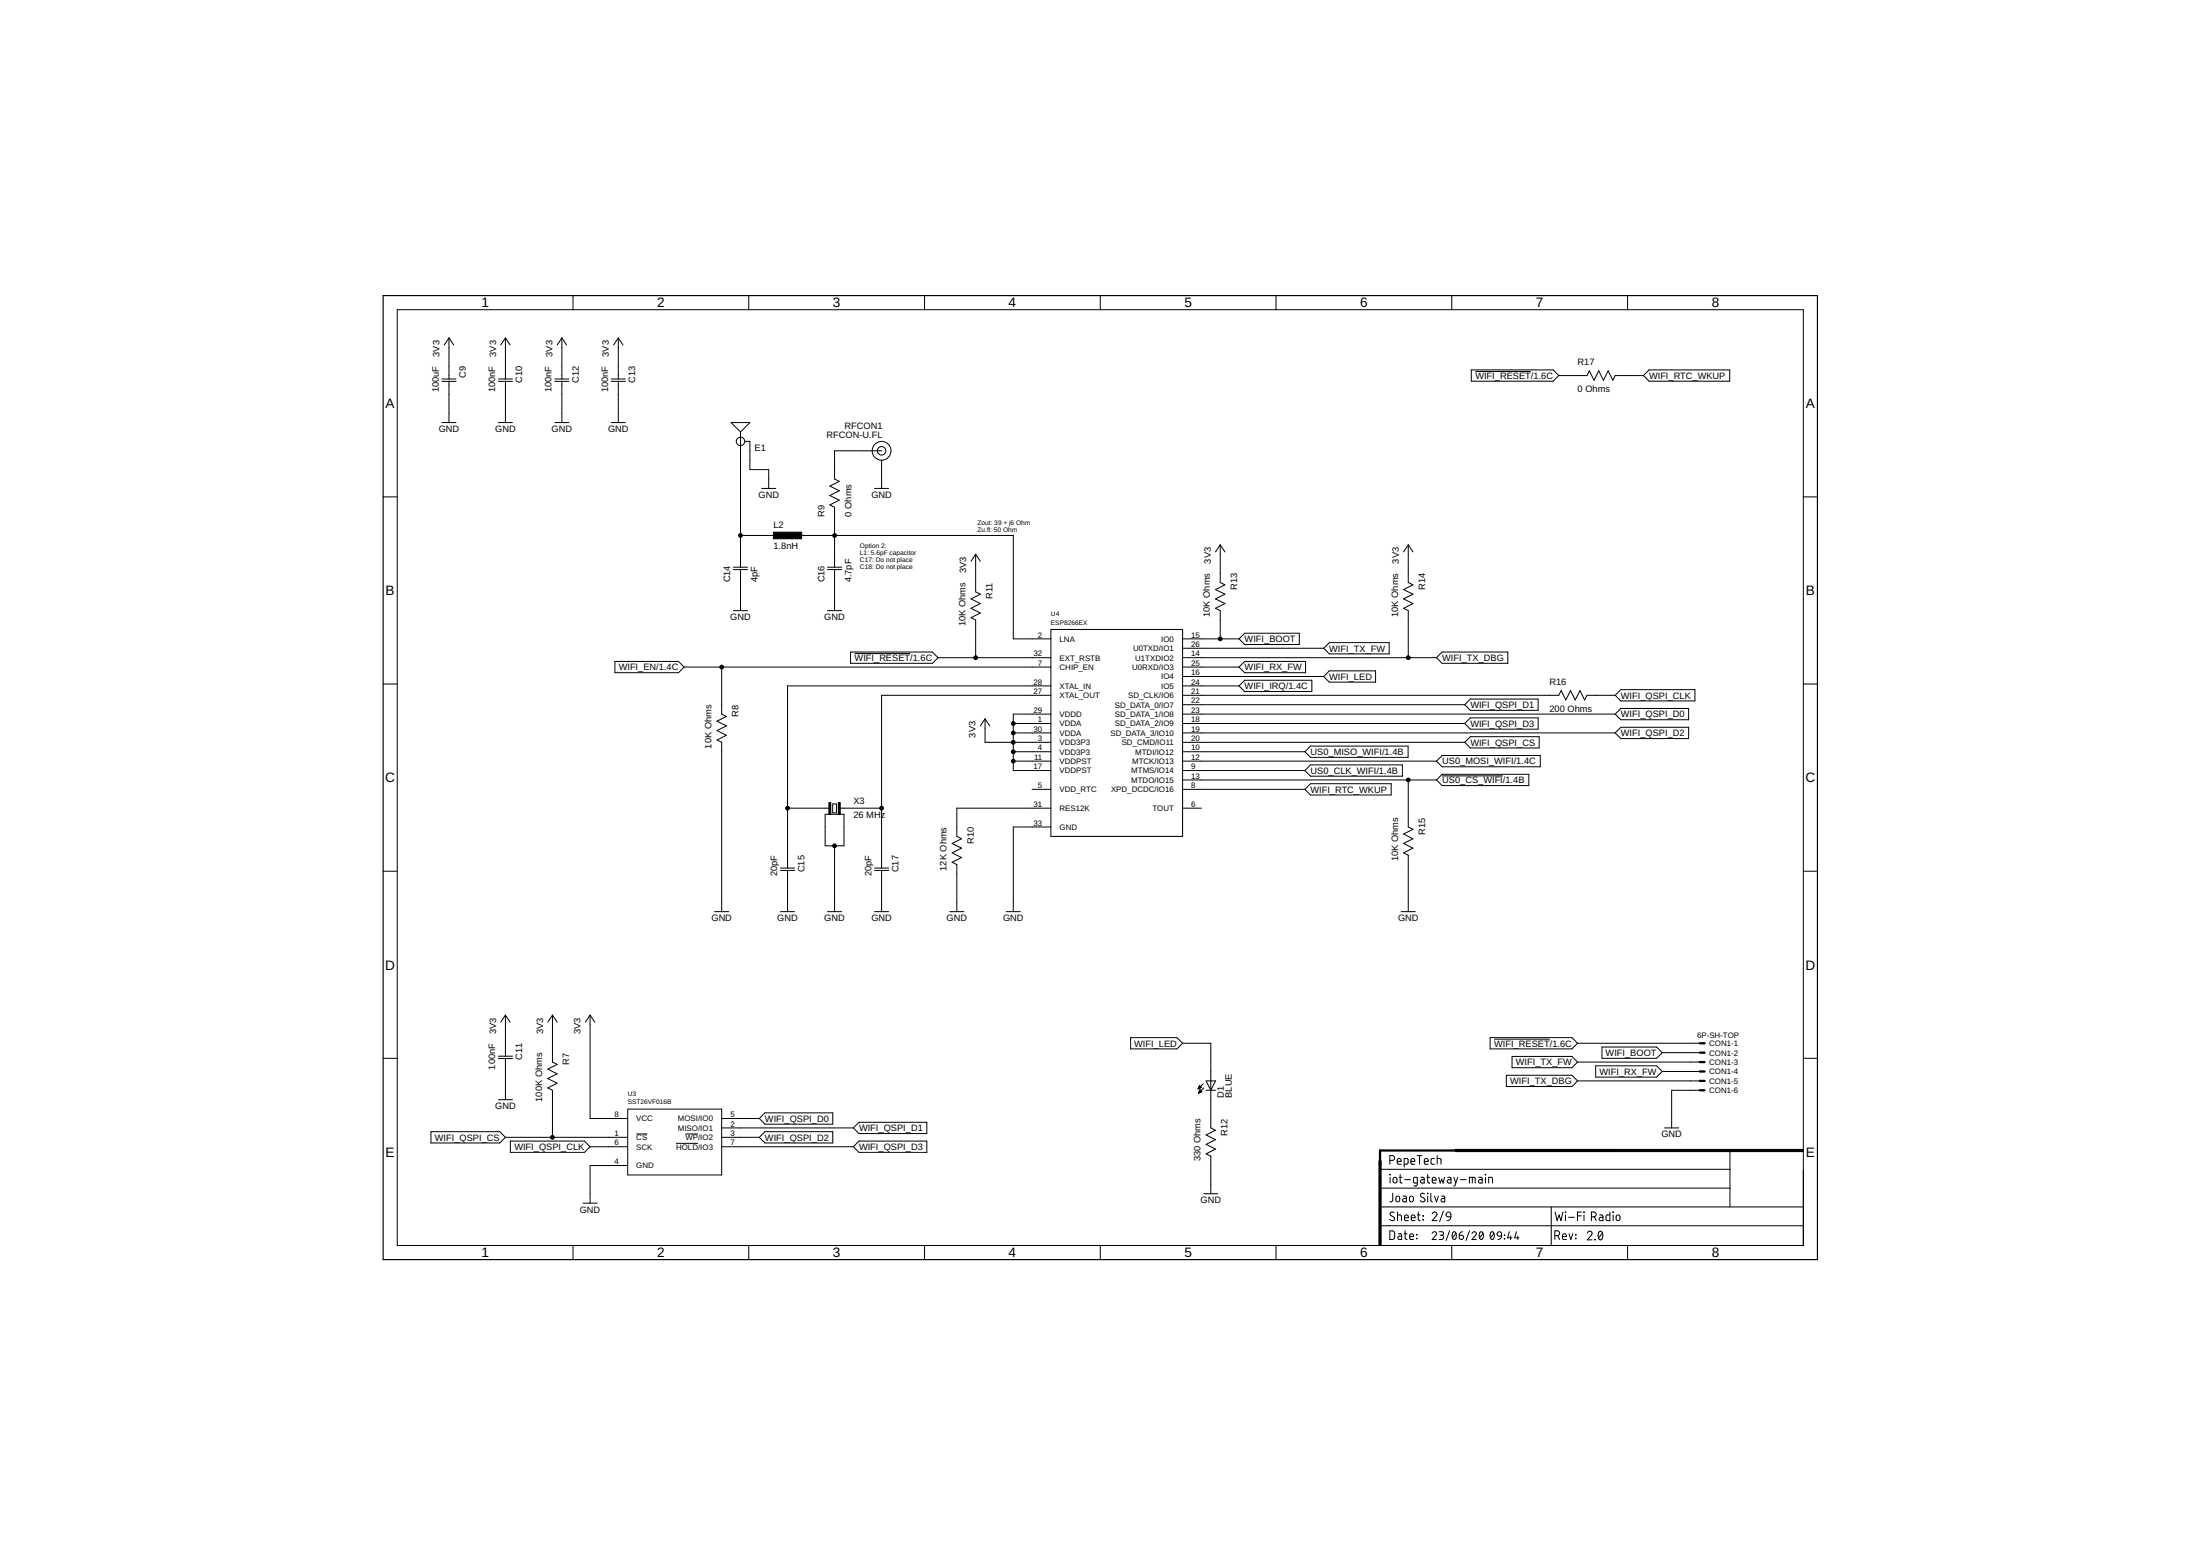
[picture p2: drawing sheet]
<svg xmlns="http://www.w3.org/2000/svg" width="594mm" height="420mm" viewBox="0 0 594 420" stroke-linecap="round" stroke-linejoin="round" font-family="sans-serif">
<g fill="none" stroke="#000" stroke-width=".27">
<path d="M154.7 79.8v3.8M202.2 79.8v3.8M249.7 79.8v3.8M297.1 79.8v3.8M344.6 79.8v3.8M392 79.8v3.8M439.5 79.8v3.8M107.3 83.6h379.7v252.7h-379.7zM121.2 91.2v11.1M121.2 91.2l1.3 2M121.2 91.2l-1.2 2M136.5 91.2v11.1"/>
<path d="M136.5 91.2l1.3 2M136.5 91.2l-1.3 2M151.7 91.2v11.1M151.7 91.2l1.3 2M151.7 91.2l-1.2 2M167 91.2v11.1M167 91.2l1.2 2M167 91.2l-1.3 2M397.3 99.9h22.1l1.5 1.5-1.5 1.5h-22.1zM445.3 99.9h21.8v3h-21.8l-1.5-1.5zM119.3 103h3.8M119.3 102.3h3.8"/>
<path d="M119.3 114.1h3.8M121.2 103v11.1M134.6 103h3.8M134.6 102.3h3.8M134.6 114.1h3.8M136.5 103v11.1M149.8 103h3.8M149.8 102.3h3.8M149.8 114.1h3.8M151.7 103v11.1M165.1 103h3.8M165.1 102.3h3.8"/>
<path d="M165.1 114.1h3.8M167 103v11.1M197.4 114.1h5.1l-2.5 2.5zM200 116.6v36.6M201.2 119.2h1.3v7.6h5.1v5.1M398.4 100.3h15M420.9 101.4h7.6l.7-1.3 1.2 2.6 1.3-2.6 1.3 2.6 1.3-2.6 1.2 2.6 .7-1.3h7.6M103.5 134.2h3.8M205.7 131.9h3.8M236.2 131.9h3.8M238.1 124.3v7.6M238.1 121.7h-12.7v7.6l1.2 .7-2.5 1.3 2.5 1.2-2.5 1.3 2.5 1.3-2.5 1.2 1.3 .7v16.2"/>
<path d="M487 134.2h3.8M198.1 153.8h3.8M198.1 153.2h3.8M200 153.8v11.1M200 144.6h10.1M215.2 144.6h58.4v27.9h10.2M223.5 153.8h3.8M223.5 153.2h3.8M225.4 153.8v11.1M263.5 149.7v10.1l1.2 .6-2.5 1.3 2.5 1.3-2.5 1.3 2.5 1.2-2.5 1.3 1.3 .6v10.2M263.5 149.7l1.2 1.9M263.5 149.7l-1.3 1.9"/>
<path d="M329.5 147.1v10.2l1.3 .6-2.6 1.3 2.6 1.2-2.6 1.3 2.6 1.3-2.6 1.3 1.3 .6v7.6M329.5 147.1l1.3 1.9M329.5 147.1l-1.3 1.9M380.3 147.1v10.2l1.3 .6-2.6 1.3 2.6 1.2-2.6 1.3 2.6 1.3-2.6 1.3 1.3 .6v12.7M380.3 147.1l1.3 1.9M380.3 147.1l-1.3 1.9M166.1 178.6h17.1l1.5 1.5-1.5 1.6h-17.1zM198.1 164.9h3.8M223.5 164.9h3.8M229.7 176.1h22.1l1.5 1.5-1.5 1.5h-22.1zM230.8 176.5h15M253.3 177.6h30.5"/>
<path d="M283.8 170h35.5v55.8h-35.5zM319.3 172.5h15.3M319.3 177.6h68.6M319.3 175h38.1M336.1 171h14.8v3h-14.8l-1.5-1.5zM336.1 178.6h16.5v3.1h-16.5l-1.5-1.6zM359 173.5h16.1v3.1h-16.1l-1.6-1.6zM389.4 176.1h17.8v3h-17.8l-1.5-1.5zM103.5 184.7h3.8M184.7 180.1h99.1M194.9 180.1v12.7l1.3 .7-2.6 1.2 2.6 1.3-2.6 1.3 2.6 1.2-2.6 1.3 1.3 .6v45.8M266 194.1v6.3h17.8"/>
<path d="M266 194.1l1.3 1.9M266 194.1l-1.3 1.9M273.6 195.4h10.2M273.6 197.9h10.2M283.8 187.7h-45.7v46.7M283.8 185.2h-71.1v49.2M283.8 192.8h-10.2v15.3h10.2M319.3 195.4h76.2M319.3 180.1h15.3M319.3 182.7h38.1M319.3 197.9h116.9M319.3 187.7h101.6l.7-1.2 1.2 2.5 1.3-2.5 1.3 2.5 1.2-2.5 1.3 2.5 .6-1.3h7.7"/>
<path d="M319.3 190.3h76.2M319.3 192.8h116.9M319.3 185.2h15.3M336.1 183.7h18.1v3h-18.1l-1.5-1.5zM359 181.1h12.5v3.1h-12.5l-1.6-1.5zM395.5 195.4l1.5-1.6h18.4v3.1h-18.4zM397 188.8h18.4v3h-18.4l-1.5-1.5zM397 198.9h18.6v3.1h-18.6l-1.5-1.6zM436.2 197.9l1.5-1.5h18.3v3h-18.3zM437.7 191.3h18.3v3.1h-18.3l-1.5-1.6zM437.7 186.2h20v3.1h-20l-1.5-1.6zM487 184.7h3.8"/>
<path d="M212.7 218.2h11.5M222.8 219.9h5.1v8.5h-5.1zM224.9 217.1h1v2.4h-1zM226.5 218.2h11.6M273.6 203h10.2M273.6 205.5h10.2M278.7 213.1h5.1M283.8 218.2h-25.4v7.6l1.3 .7-2.6 1.3 2.6 1.2-2.6 1.3 2.6 1.3-2.6 1.2 1.3 .7v12.7M319.3 218.2h5.1M319.3 200.4h76.2M319.3 203h33.1M319.3 213.1h33.1"/>
<path d="M319.3 208.1h33.1M319.3 205.5h68.6M319.3 210.6h68.6M353.9 211.6h21.8v3.1h-21.8l-1.5-1.6zM353.9 201.5h26.3v3h-26.3l-1.5-1.5zM353.9 206.5h24.8v3.1h-24.8l-1.5-1.5zM380.3 210.6v12.7l1.3 .6-2.6 1.3 2.6 1.3-2.6 1.3 2.6 1.2-2.6 1.3 1.3 .6v15.3M389.4 204h26.5v3.1h-26.5l-1.5-1.6zM389.4 209.1h23.4v3h-23.4l-1.5-1.5zM389.4 209.5h16.4M103.5 235.2h3.8M210.8 234.4h3.8"/>
<path d="M210.8 235h3.8M212.7 235v11.2M225.4 228.4v17.8M236.2 234.4h3.8M236.2 235h3.8M238.1 235v11.2M283.8 223.3h-10.2v22.9M487 235.2h3.8M193 246.2h3.8M210.8 246.2h3.8M223.5 246.2h3.8M236.2 246.2h3.8"/>
<path d="M256.5 246.2h3.8M271.7 246.2h3.8M378.4 246.2h3.8M136.5 274.1v11.1M136.5 274.1l1.3 1.9M136.5 274.1l-1.3 1.9M149.2 274.1v12.7l1.3 .6-2.6 1.3 2.6 1.3-2.6 1.2 2.6 1.3-2.6 1.3 1.3 .6v12.7M149.2 274.1l1.3 1.9M149.2 274.1l-1.3 1.9M159.3 274.1l1.3 1.9M159.3 274.1l-1.2 1.9M159.3 274.1v27.9h10.2"/>
<path d="M103.5 285.8h3.8M134.6 285.2h3.8M134.6 285.8h3.8M134.6 296.9h3.8M136.5 285.8v11.1M169.5 299.5h25.4v17.8h-25.4zM305.3 280.2h12.5l1.5 1.5-1.5 1.5h-12.5zM319.3 281.7h7.7v22.9l1.2 .6-2.5 1.3 2.5 1.2-2.5 1.3 2.5 1.3-2.5 1.3 1.3 .6v10.1M323.6 293.9h.2M323.6 293.8h.5M323.7 293.7h.6M323.7 295.1h.1"/>
<path d="M323.7 293.6h.6M323.7 295h.3M323.8 293.5h.4M323.8 294.9h.5M323.8 293.3h.3M323.8 294.8h.7M323.9 294.7h.5M323.9 293.2h.1M323.9 293.1l.5 .5-.9 .4zM323.9 294.5h.4M324 294.4h.2M324 294.3l.5 .5-.8 .4z"/>
<path d="M324.9 292.6l-1.4 1.4M325.1 293.8l-1.4 1.4M325.7 291.9h2.5l-1.2 2.5zM325.7 294.4h2.5M402.4 280.2h22.1l1.5 1.5-1.5 1.5h-22.1zM403.5 280.6h15M406.8 290.3h17.7l1.5 1.6-1.5 1.5h-17.7zM408.3 285.3h16.2l1.5 1.5-1.5 1.5h-16.2zM426 281.7h33M426 286.8h33M426 291.9h33M430.9 287.8h16.4l1.6 1.5-1.6 1.6h-16.4z"/>
<path d="M432.6 282.7h14.7l1.6 1.5-1.6 1.6h-14.7zM448.9 284.2h10.1M448.9 289.3h10.1M459 294.4h-7.6v10.2M487 285.8h3.8M116.4 305.6h18.6l1.5 1.5-1.5 1.5h-18.6zM136.5 307.1h33M137.8 308.1h20l1.5 1.5-1.5 1.6h-20zM159.3 309.6h10.2M169.5 314.7h-10.2v10.2M171.8 306.2h3M182.6 308.7h5.9"/>
<path d="M185.1 306.2h3.4M194.9 309.6h35.5M194.9 307.1h10.1M194.9 304.6h35.5M194.9 302h10.1M205 307.1l1.6-1.5h18.3v3h-18.3zM206.6 300.5h18.3v3.1h-18.3l-1.6-1.6zM230.4 309.6l1.6-1.5h18.3v3.1h-18.3zM232 303h18.3v3.1h-18.3l-1.6-1.5zM372.7 315.7h94.4M375.3 313.3h.7a.65 .65 0 0 0 .6-.6 .65 .65 0 0 0-.6-.7h-.7v2.4M375.3 317.1l.1 .1z"/>
<path d="M375.4 317.9v1.5M376.3 318.1l.5-.2a.92 .92 0 0 1 .2 1.5l-.7-.1zM377.3 313.6h1.1a.56 .56 0 0 0-.4-.8 .56 .56 0 0 0-.7 .5l.1 1 1 .1M377.8 317.9h.8M378.1 317.1v2.1l.5 .2M379.2 314.4l.8-.1 .2-.2v-.9l-.2-.4h-.8v2.4M379.3 318.5h1.6M381 313.6h1a.55 .55 0 0 0-.3-.8 .55 .55 0 0 0-.7 .5l.1 1 .9 .1M382.7 312h1.3M382.7 319.4h-.8l-.2-.2v-1.1l.2-.2h.8v1.9l-.2 .4h-.7M383.3 312v2.4M383.7 317.9h.6l.3 .4v1.1h-.6a.46 .46 0 0 1-.4-.4 .46 .46 0 0 1 .4-.5h.6"/>
<path d="M384.6 313.6h1.1a.55 .55 0 0 0-.4-.8 .55 .55 0 0 0-.7 .5l.1 1 1 .1M385.3 317.9h.8M385.5 317.1v2l.2 .2 .4 .1M386.8 318.7h1a.55 .55 0 0 0-.4-.8 .55 .55 0 0 0-.6 .5l.1 .9 .9 .1M387.3 312.8h-.6l-.3 .4 .1 1.1 .8 .1M388.1 312.8l.9 .1 .1 1.5M388.1 312v2.4M388.5 317.9l.4 1.5 .4-1 .4 1 .4-1.5M390.9 317.9h.7l.2 .2v1.3h-.6a.46 .46 0 0 1-.4-.4 .46 .46 0 0 1 .4-.5h.6M392.6 317.9l.5 1.5M393.6 317.9l-.7 2.3h-.3M394.4 318.5h1.5"/>
<path d="M396.8 319.4v-1.5l1.4 .1 .2 1.4M397.6 317.9v1.5M399.3 317.9h.7l.2 .2v1.3h-.5a.46 .46 0 0 1-.5-.4 .46 .46 0 0 1 .5-.5h.5M401.1 317.1l.1 .1zM401.1 317.9v1.5M402 319.4v-1.5l.9 .1 .1 1.4M449.5 304.6h3.8M467.1 310.7v15.2M154.7 336.3v3.8M157.4 324.9h3.8M202.2 336.3v3.8M249.7 336.3v3.8"/>
<path d="M297.1 336.3v3.8M325.1 322.3h3.8M344.6 336.3v3.8M372.7 331h114.3M372.7 325.9h114.3M372.7 320.8h94.4M375.3 332.4h.9l.4 .4v1.4l-.4 .5h-.9zM376.1 322.2v2l-.2 .2-.6 .1M376.5 327.5a.58 .58 0 0 0-.9-.1 .58 .58 0 0 0 0 .9l.7 .3a.58 .58 0 0 1 .1 .9 .58 .58 0 0 1-.9 0l-.2-.2M377.1 323.2l.4-.2a.92 .92 0 0 1 .2 1.5l-.6-.1zM377.4 328.1l.9 .1 .1 1.4M377.4 327.3v2.3"/>
<path d="M377.6 333.1l.6 .1 .3 .3v1.2h-.6a.46 .46 0 0 1-.4-.5 .46 .46 0 0 1 .4-.4h.6M378.9 323h.6l.3 .2v1.3h-.6a.46 .46 0 0 1-.5-.4 .46 .46 0 0 1 .5-.5h.6M379.2 333.1h.8M379.3 328.8h1a.54 .54 0 0 0-.4-.7 .54 .54 0 0 0-.6 .5l.1 .9 .9 .1M379.4 332.4v1.9l.2 .3 .4 .1M380.7 333.9h1a.54 .54 0 0 0-.4-.7 .54 .54 0 0 0-.6 .5l.1 .9 .9 .1M380.7 323.2l.5-.2a.92 .92 0 0 1 .2 1.5l-.7-.1zM381.1 328.8h1a.54 .54 0 0 0-.3-.7 .54 .54 0 0 0-.7 .5l.1 .9 .9 .1M382.5 334.4l.1 .1zM382.5 333.3l.1 .2zM382.7 328.1h.8M383 327.3v2.1l.5 .2"/>
<path d="M384.2 328.3l.2 .1zM384.2 329.3l.2 .1zM384.7 322.4a.58 .58 0 0 0-.9-.1 .58 .58 0 0 0 0 .9l.7 .4a.59 .59 0 0 1 .1 .8 .59 .59 0 0 1-.9 0l-.2-.2M385.5 322.2l.1 .1zM385.5 323v1.5M386.4 322.2v1.9l.4 .4M386.7 333.1a.58 .58 0 0 1 .9-.5 .58 .58 0 0 1 .1 .9l-1 1.2h1.2M386.7 327.8a.64 .64 0 0 1 1-.5 .64 .64 0 0 1 .1 1l-1.1 1.3h1.3M387.4 323l.5 1.5 .5-1.5M388.6 332.6h.8a.48 .48 0 0 1 .4 .5 .48 .48 0 0 1-.4 .4h-.5M389.2 333.5a.58 .58 0 0 1 .6 .6 .58 .58 0 0 1-.6 .6h-.6M389.2 323h.7l.2 .2v1.3h-.5a.46 .46 0 0 1-.5-.4 .46 .46 0 0 1 .5-.5h.5"/>
<path d="M389.8 327l-1.1 2.9M390.8 327.4l.6-.1 .4 .4v.9h-.8a.64 .64 0 0 1-.5-.5 .64 .64 0 0 1 .3-.7zM391.4 332.4l-.9 2.5M391.8 328.6l-.3 .7-.7 .3M392 336.3v3.8M392.4 332.7a.66 .66 0 0 1 .8 .2 .66 .66 0 0 1 .1 .8 .66 .66 0 0 1-.1 .7 .66 .66 0 0 1-.8 .2 1.64 1.64 0 0 1 0-1.9zM393.2 333.1l-1 1.1M394 333.5h.7a.59 .59 0 0 1 .5 .7 .59 .59 0 0 1-.6 .5 .59 .59 0 0 1-.6-.6zM395 332.6l-.7 .3-.3 .6M396.8 332.4l-.9 2.5M397.5 333.1a.58 .58 0 0 1 .8-.5 .58 .58 0 0 1 .2 .9l-1 1.2h1.2M399.7 332.7a.66 .66 0 0 1 .8 .2 .66 .66 0 0 1 .1 .8 .66 .66 0 0 1-.1 .7 .66 .66 0 0 1-.8 .2 1.64 1.64 0 0 1 0-1.9z"/>
<path d="M400.5 333.1l-1 1.1M402.6 332.7a.67 .67 0 0 1 .8 .2 .67 .67 0 0 1 .1 .8 .67 .67 0 0 1-.1 .7 .67 .67 0 0 1-.8 .2 1.64 1.64 0 0 1 0-1.9zM403.4 333.1l-.9 1.1M404.4 332.8l.4-.2 .5 .2 .1 1-1-.2-.1-.3zM405.4 333.8l-.2 .6-.7 .3M406.2 334.4l.1 .1zM406.2 333.5l.1 .1zM407.6 332.6l-.5 1.6h1.2M407.9 333.8v.9M409.5 332.6l-.5 1.6h1.2M409.9 333.8v.9M418.9 325.9v10.4"/>
<path d="M419.9 333.7h.6a.65 .65 0 0 0 .7-.7 .65 .65 0 0 0-.7-.6h-.6v2.3M419.9 327.3l.6 2.3 .5-1.5 .5 1.5 .5-2.3M420.6 333.7l.6 1M421.9 333.9h1.1a.54 .54 0 0 0-.4-.7 .54 .54 0 0 0-.7 .5l.1 .9 1 .1M422.7 327.3l.1 .1zM422.7 328.1v1.5M423.6 328.7h1.5M423.7 333.1l.5 1.6 .5-1.6M425.4 333.3l.2 .2zM425.4 334.4l.2 .1zM426 328.3h1M427 327.3h-1v2.3"/>
<path d="M427.7 327.3l.1 .1zM427.7 328.1v1.5M428.6 333a.64 .64 0 0 1 .9-.5 .64 .64 0 0 1 .2 1l-1.1 1.3h1.3M429.7 328.6h.7a.65 .65 0 0 0 .6-.7 .65 .65 0 0 0-.6-.6h-.7v2.3M430.5 328.6l.5 1M430.7 334.7l.1 .1zM431.8 332.7a.62 .62 0 0 1 .8-.1 .62 .62 0 0 1 .2 .7 .99 .99 0 0 1-.8 1.5 1.7 1.7 0 0 1-.2-2.1zM431.9 328.1h.7l.3 .3v1.2h-.6a.46 .46 0 0 1-.5-.4 .46 .46 0 0 1 .5-.5h.6M432.7 333l-1 1.3M434.7 327.3v2.3h-.8l-.2-.4v-.9l.2-.2h.8M435.5 327.3l.2 .1zM435.6 328.1v1.5"/>
<path d="M436.5 328.2l.5-.1a.92 .92 0 0 1 .2 1.4l-.4 .1-.4-.3zM439.5 336.3v3.8"/>
<circle cx="200" cy="119.2" r="1.14"/>
<circle cx="238.1" cy="121.7" r="2.54"/>
<circle cx="238.1" cy="121.7" r="1.14"/>
</g>
<path d="M208.9 143.7h7.6v1.8h-7.6zM223.8 216.7h.5v3.2h-.5zM226.4 216.7h.5v3.2h-.5zM372.4 313.5h.6v22.8h-.6zM393 310.4h94v.6h-94z" fill="#000" stroke="#000" stroke-width=".27"/>
<path d="M459 281.7h1.3M459 284.2h1.3M459 286.8h1.3M459 289.3h1.3M459 291.9h1.3M459 294.4h1.3M436.2 310.7h-63.5v3.8" fill="none" stroke="#000" stroke-width=".61"/>
<path d="M103.5 79.8h387.3v260.3h-387.3z" fill="none" stroke="#000" stroke-width=".32"/>
<g fill="#000" stroke="#000" stroke-width=".27">
<circle cx="200" cy="144.6" r=".51"/>
<circle cx="225.4" cy="144.6" r=".51"/>
<circle cx="263.5" cy="177.6" r=".51"/>
<circle cx="329.5" cy="172.5" r=".51"/>
<circle cx="380.3" cy="177.6" r=".51"/>
<circle cx="194.9" cy="180.1" r=".51"/>
<circle cx="273.6" cy="195.4" r=".51"/>
<circle cx="273.6" cy="197.9" r=".51"/>
<circle cx="212.7" cy="218.2" r=".51"/>
<circle cx="238.1" cy="218.2" r=".51"/>
<circle cx="273.6" cy="205.5" r=".51"/>
<circle cx="273.6" cy="200.4" r=".51"/>
<circle cx="273.6" cy="203" r=".51"/>
<circle cx="380.3" cy="210.6" r=".51"/>
<circle cx="225.4" cy="228.4" r=".51"/>
<circle cx="149.2" cy="307.1" r=".51"/>
</g>
<g font-size="3.7">
<text x="130" y="83">1</text>
<text x="177.4" y="83">2</text>
<text x="224.9" y="83">3</text>
<text x="272.4" y="83">4</text>
<text x="319.8" y="83">5</text>
<text x="367.3" y="83">6</text>
<text x="414.8" y="83">7</text>
<text x="462.2" y="83">8</text>
<text x="104.1" y="110.2">A</text>
<text x="487.6" y="110.2">A</text>
<text x="104.1" y="160.7">B</text>
<text x="487.6" y="160.7">B</text>
<text x="104" y="211.3">C</text>
<text x="487.5" y="211.3">C</text>
<text x="104" y="261.8">D</text>
<text x="487.5" y="261.8">D</text>
<text x="104.1" y="312.3">E</text>
<text x="487.6" y="312.3">E</text>
<text x="130" y="339.5">1</text>
<text x="177.4" y="339.5">2</text>
<text x="224.9" y="339.5">3</text>
<text x="272.4" y="339.5">4</text>
<text x="319.8" y="339.5">5</text>
<text x="367.3" y="339.5">6</text>
<text x="414.8" y="339.5">7</text>
<text x="462.2" y="339.5">8</text>
</g>
<g font-size="2.5">
<text x="118.7" y="96.3" transform="rotate(-90 118.7 96.3)">3V3</text>
<text x="133.9" y="96.3" transform="rotate(-90 133.9 96.3)">3V3</text>
<text x="149.2" y="96.3" transform="rotate(-90 149.2 96.3)">3V3</text>
<text x="164.4" y="96.3" transform="rotate(-90 164.4 96.3)">3V3</text>
<text x="426" y="98.6">R17</text>
<text x="118.5" y="106" transform="rotate(-90 118.5 106)">100uF</text>
<text x="125.8" y="102.1" transform="rotate(-90 125.8 102.1)">C9</text>
<text x="133.7" y="106" transform="rotate(-90 133.7 106)">100nF</text>
<text x="141" y="103.5" transform="rotate(-90 141 103.5)">C10</text>
<text x="148.9" y="106" transform="rotate(-90 148.9 106)">100nF</text>
<text x="156.3" y="103.5" transform="rotate(-90 156.3 103.5)">C12</text>
<text x="164.2" y="106" transform="rotate(-90 164.2 106)">100nF</text>
<text x="171.5" y="103.5" transform="rotate(-90 171.5 103.5)">C13</text>
<text x="398.4" y="102.3">WIFI_RESET/1.6C</text>
<text x="426" y="106">0 Ohms</text>
<text x="445.3" y="102.3">WIFI_RTC_WKUP</text>
<text x="118.5" y="116.6">GND</text>
<text x="133.7" y="116.6">GND</text>
<text x="148.9" y="116.6">GND</text>
<text x="164.2" y="116.6">GND</text>
<text x="223.2" y="118.2">RFCON-U.FL</text>
<text x="228.1" y="115.9">RFCON1</text>
<text x="203.8" y="121.7">E1</text>
<text x="204.8" y="134.4">GND</text>
<text x="235.3" y="134.4">GND</text>
<text x="208.9" y="142.7">L2</text>
<text x="222.6" y="139.5" transform="rotate(-90 222.6 139.5)">R9</text>
<text x="229.9" y="139.5" transform="rotate(-90 229.9 139.5)">0 Ohms</text>
<text x="208.9" y="148.2">1.8nH</text>
<text x="260.9" y="154.7" transform="rotate(-90 260.9 154.7)">3V3</text>
<text x="327" y="152.2" transform="rotate(-90 327 152.2)">3V3</text>
<text x="377.8" y="152.2" transform="rotate(-90 377.8 152.2)">3V3</text>
<text x="197.2" y="157.3" transform="rotate(-90 197.2 157.3)">C14</text>
<text x="204.5" y="157.3" transform="rotate(-90 204.5 157.3)">4pF</text>
<text x="222.6" y="157.3" transform="rotate(-90 222.6 157.3)">C16</text>
<text x="229.9" y="157.3" transform="rotate(-90 229.9 157.3)">4.7pF</text>
<text x="268" y="161.7" transform="rotate(-90 268 161.7)">R11</text>
<text x="334" y="159.3" transform="rotate(-90 334 159.3)">R13</text>
<text x="384.8" y="159.3" transform="rotate(-90 384.8 159.3)">R14</text>
<text x="197.2" y="167.4">GND</text>
<text x="222.6" y="167.4">GND</text>
<text x="326.7" y="166.6" transform="rotate(-90 326.7 166.6)">10K Ohms</text>
<text x="377.5" y="166.6" transform="rotate(-90 377.5 166.6)">10K Ohms</text>
<text x="260.7" y="169.1" transform="rotate(-90 260.7 169.1)">10K Ohms</text>
<text x="336.1" y="173.4">WIFI_BOOT</text>
<text x="230.8" y="178.5">WIFI_RESET/1.6C</text>
<text x="359" y="175.9">WIFI_TX_FW</text>
<text x="389.4" y="178.5">WIFI_TX_DBG</text>
<text x="167.1" y="181">WIFI_EN/1.4C</text>
<text x="336.1" y="181">WIFI_RX_FW</text>
<text x="359" y="183.6">WIFI_LED</text>
<text x="418.4" y="185">R16</text>
<text x="336.1" y="186.1">WIFI_IRQ/1.4C</text>
<text x="397.1" y="191.2">WIFI_QSPI_D1</text>
<text x="437.7" y="188.6">WIFI_QSPI_CLK</text>
<text x="199.4" y="193.5" transform="rotate(-90 199.4 193.5)">R8</text>
<text x="397.1" y="196.3">WIFI_QSPI_D3</text>
<text x="418.4" y="192.3">200 Ohms</text>
<text x="437.7" y="193.7">WIFI_QSPI_D0</text>
<text x="192.1" y="202.1" transform="rotate(-90 192.1 202.1)">10K Ohms</text>
<text x="263.5" y="199.2" transform="rotate(-90 263.5 199.2)">3V3</text>
<text x="353.9" y="203.9">US0_MISO_WIFI/1.4B</text>
<text x="397.1" y="201.3">WIFI_QSPI_CS</text>
<text x="437.7" y="198.8">WIFI_QSPI_D2</text>
<text x="353.9" y="209">US0_CLK_WIFI/1.4B</text>
<text x="389.4" y="206.4">US0_MOSI_WIFI/1.4C</text>
<text x="353.9" y="214">WIFI_RTC_WKUP</text>
<text x="389.4" y="211.5">US0_CS_WIFI/1.4B</text>
<text x="230.4" y="220.8">26 MHz</text>
<text x="230.4" y="217.2">X3</text>
<text x="262.9" y="227.9" transform="rotate(-90 262.9 227.9)">R10</text>
<text x="384.8" y="225.4" transform="rotate(-90 384.8 225.4)">R15</text>
<text x="377.5" y="232.6" transform="rotate(-90 377.5 232.6)">10K Ohms</text>
<text x="209.9" y="236.6" transform="rotate(-90 209.9 236.6)">20pF</text>
<text x="217.2" y="235.5" transform="rotate(-90 217.2 235.5)">C15</text>
<text x="235.3" y="236.6" transform="rotate(-90 235.3 236.6)">20pF</text>
<text x="242.6" y="235.5" transform="rotate(-90 242.6 235.5)">C17</text>
<text x="255.6" y="235.1" transform="rotate(-90 255.6 235.1)">12K Ohms</text>
<text x="192.1" y="248.7">GND</text>
<text x="209.9" y="248.7">GND</text>
<text x="222.6" y="248.7">GND</text>
<text x="235.3" y="248.7">GND</text>
<text x="255.6" y="248.7">GND</text>
<text x="270.8" y="248.7">GND</text>
<text x="377.5" y="248.7">GND</text>
<text x="133.9" y="279.2" transform="rotate(-90 133.9 279.2)">3V3</text>
<text x="146.6" y="279.2" transform="rotate(-90 146.6 279.2)">3V3</text>
<text x="156.8" y="279.2" transform="rotate(-90 156.8 279.2)">3V3</text>
<text x="141" y="286.1" transform="rotate(-90 141 286.1)">C11</text>
<text x="153.7" y="287.5" transform="rotate(-90 153.7 287.5)">R7</text>
<text x="306.3" y="282.6">WIFI_LED</text>
<text x="403.5" y="282.6">WIFI_RESET/1.6C</text>
<text x="409.3" y="287.7">WIFI_TX_FW</text>
<text x="433.6" y="285.1">WIFI_BOOT</text>
<text x="133.7" y="288.8" transform="rotate(-90 133.7 288.8)">100nF</text>
<text x="407.8" y="292.8">WIFI_TX_DBG</text>
<text x="431.9" y="290.2">WIFI_RX_FW</text>
<text x="133.7" y="299.5">GND</text>
<text x="146.4" y="297.5" transform="rotate(-90 146.4 297.5)">100K Ohms</text>
<text x="330.5" y="296.4" transform="rotate(-90 330.5 296.4)">D1</text>
<text x="332.7" y="296.4" transform="rotate(-90 332.7 296.4)">BLUE</text>
<text x="206.6" y="302.9">WIFI_QSPI_D0</text>
<text x="232" y="305.5">WIFI_QSPI_D1</text>
<text x="117.4" y="308">WIFI_QSPI_CS</text>
<text x="138.9" y="310.5">WIFI_QSPI_CLK</text>
<text x="206.6" y="308">WIFI_QSPI_D2</text>
<text x="232" y="310.5">WIFI_QSPI_D3</text>
<text x="331.5" y="306.6" transform="rotate(-90 331.5 306.6)">R12</text>
<text x="448.6" y="307.1">GND</text>
<text x="324.2" y="313.6" transform="rotate(-90 324.2 313.6)">330 Ohms</text>
<text x="156.6" y="327.4">GND</text>
<text x="324.2" y="324.9">GND</text>
</g>
<g font-size="2.1">
<text x="280.3" y="172.2">2</text>
<text x="286.1" y="173.3">LNA</text>
<text x="313.6" y="173.3">IO0</text>
<text x="321.7" y="172.2">15</text>
<text x="279.1" y="177.2">32</text>
<text x="280.3" y="179.8">7</text>
<text x="286.1" y="178.4">EXT_RSTB</text>
<text x="306" y="175.8">U0TXD/IO1</text>
<text x="306.5" y="178.4">U1TXDIO2</text>
<text x="321.7" y="177.2">14</text>
<text x="321.7" y="179.8">25</text>
<text x="321.7" y="174.7">26</text>
<text x="279.1" y="184.9">28</text>
<text x="286.1" y="180.9">CHIP_EN</text>
<text x="286.1" y="186">XTAL_IN</text>
<text x="305.7" y="180.9">U0RXD/IO3</text>
<text x="313.6" y="183.4">IO4</text>
<text x="313.6" y="186">IO5</text>
<text x="321.7" y="182.3">16</text>
<text x="321.7" y="184.9">24</text>
<text x="279.1" y="187.4">27</text>
<text x="286.1" y="188.5">XTAL_OUT</text>
<text x="301" y="191.1">SD_DATA_0/IO7</text>
<text x="304.7" y="188.5">SD_CLK/IO6</text>
<text x="321.7" y="187.4">21</text>
<text x="321.7" y="189.9">22</text>
<text x="279.1" y="192.5">29</text>
<text x="279.1" y="197.6">30</text>
<text x="280.3" y="195">1</text>
<text x="286.1" y="196.1">VDDA</text>
<text x="286.1" y="193.6">VDDD</text>
<text x="301" y="196.1">SD_DATA_2/IO9</text>
<text x="301" y="193.6">SD_DATA_1/IO8</text>
<text x="321.7" y="195">18</text>
<text x="321.7" y="197.6">19</text>
<text x="321.7" y="192.5">23</text>
<text x="280.3" y="200.1">3</text>
<text x="280.3" y="202.6">4</text>
<text x="286.1" y="201.2">VDD3P3</text>
<text x="286.1" y="203.8">VDD3P3</text>
<text x="286.1" y="198.7">VDDA</text>
<text x="299.9" y="198.7">SD_DATA_3/IO10</text>
<text x="302.9" y="201.2">SD_CMD/IO11</text>
<text x="306.5" y="203.8">MTDI/IO12</text>
<text x="321.7" y="202.6">10</text>
<text x="321.7" y="200.1">20</text>
<text x="279.1" y="207.7">17</text>
<text x="279.2" y="205.2">11</text>
<text x="286.1" y="206.3">VDDPST</text>
<text x="286.1" y="208.8">VDDPST</text>
<text x="305.5" y="208.8">MTMS/IO14</text>
<text x="305.7" y="206.3">MTCK/IO13</text>
<text x="321.7" y="207.7">9</text>
<text x="321.7" y="205.2">12</text>
<text x="280.3" y="212.8">5</text>
<text x="286.1" y="213.9">VDD_RTC</text>
<text x="300" y="213.9">XPD_DCDC/IO16</text>
<text x="305.5" y="211.4">MTDO/IO15</text>
<text x="321.7" y="212.8">8</text>
<text x="321.7" y="210.3">13</text>
<text x="279.1" y="217.9">31</text>
<text x="286.1" y="219">RES12K</text>
<text x="311.2" y="219">TOUT</text>
<text x="321.7" y="217.9">6</text>
<text x="279.1" y="223">33</text>
<text x="286.1" y="224.1">GND</text>
<text x="458.3" y="280.3">6P-SH-TOP</text>
<text x="461.6" y="282.5">CON1-1</text>
<text x="461.6" y="285">CON1-2</text>
<text x="461.6" y="287.6">CON1-3</text>
<text x="461.6" y="290.1">CON1-4</text>
<text x="461.6" y="292.6">CON1-5</text>
<text x="461.6" y="295.2">CON1-6</text>
<text x="166" y="301.7">8</text>
<text x="171.8" y="302.8">VCC</text>
<text x="183.1" y="305.3">MISO/IO1</text>
<text x="183.1" y="302.8">MOSI/IO0</text>
<text x="197.2" y="304.2">2</text>
<text x="197.2" y="301.7">5</text>
<text x="166" y="306.8">1</text>
<text x="166" y="309.3">6</text>
<text x="171.8" y="307.9">CS</text>
<text x="171.8" y="310.4">SCK</text>
<text x="182.6" y="310.4">HOLD/IO3</text>
<text x="185.1" y="307.9">WP/IO2</text>
<text x="197.2" y="309.3">7</text>
<text x="197.2" y="306.8">3</text>
<text x="166" y="314.4">4</text>
<text x="171.8" y="315.5">GND</text>
</g>
<g font-size="1.8">
<text x="264" y="141.7">Zout: 39 + j6 Ohm</text>
<text x="264" y="143.6">Zu.fl: 50 Ohm</text>
<text x="232.2" y="148">Option 2:</text>
<text x="232.2" y="149.9">L1: 5.6pF capacitor</text>
<text x="232.2" y="151.8">C17: Do not place</text>
<text x="232.2" y="153.7">C18: Do not place</text>
<text x="283.8" y="166.4">U4</text>
<text x="283.8" y="168.7">ESP8266EX</text>
<text x="169.5" y="298.2">SST26VF016B</text>
<text x="169.5" y="295.9">U3</text>
</g>
</svg>
